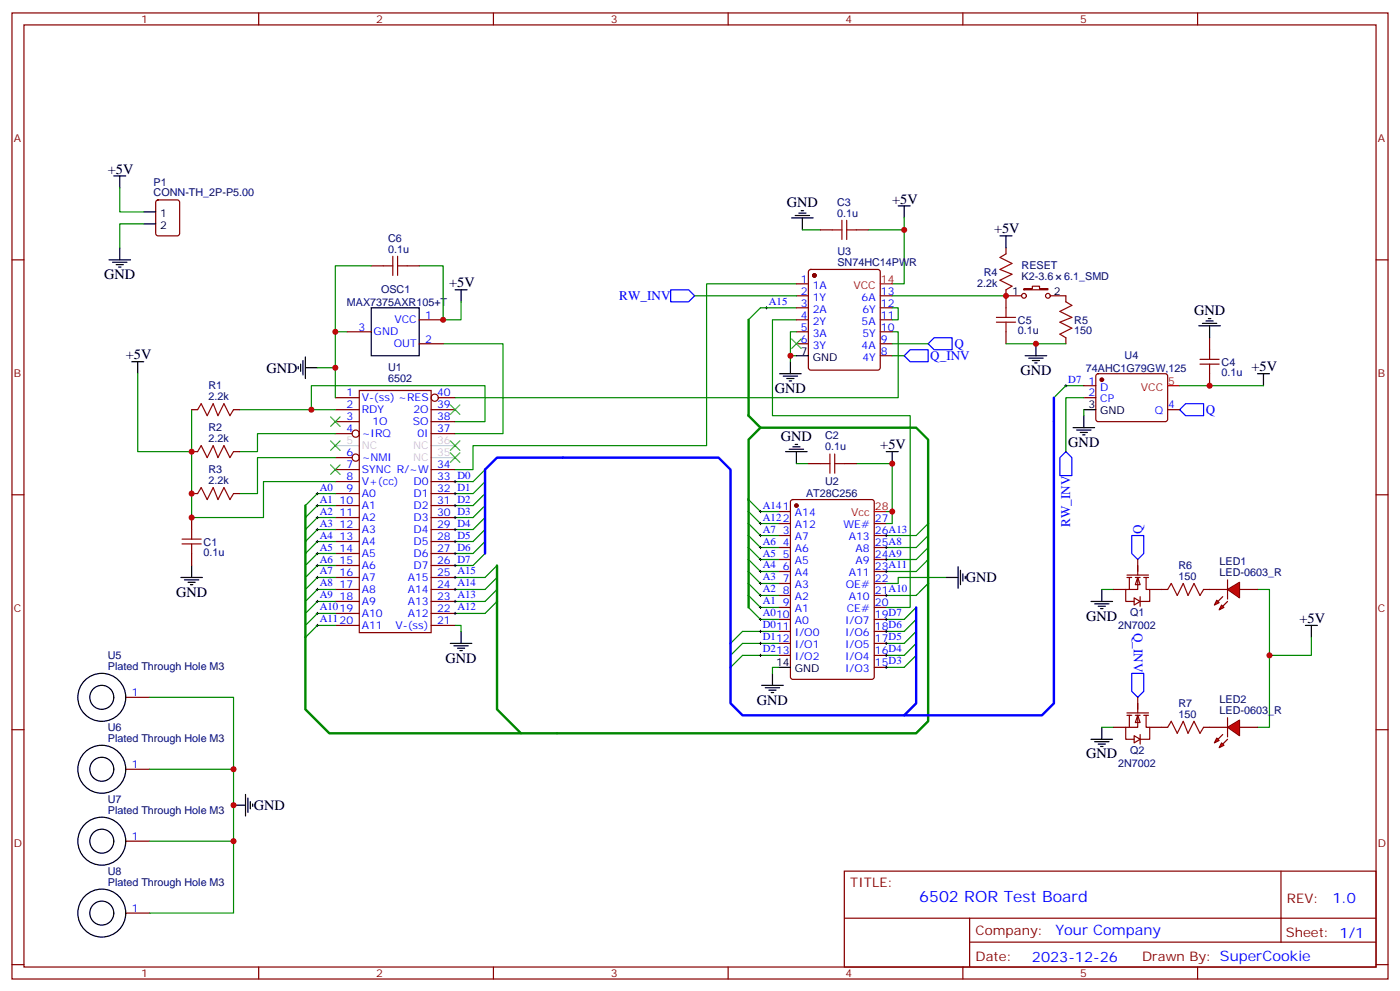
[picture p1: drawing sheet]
<svg xmlns="http://www.w3.org/2000/svg" width="412mm" height="292mm" viewBox="0 0 412 292" stroke-linecap="round" stroke-linejoin="round" font-family="sans-serif">
<g fill="none" stroke="#870000" stroke-width=".35">
<path d="M3.5 3.8h405.4v284.3h-405.4zM7.1 7.3h398.2v277.3h-398.2zM76.2 3.8v3.5M145.3 3.8v3.5M214.5 3.8v3.5M283.6 3.8v3.5M352.8 3.8v3.5M46.1 59l.5-.2h5.6l.7 .5v9.4l-.4 .7h-5.9l-.7-.4v-9.5zM3.5 76.5h3.6M238.4 79.5l.4-.2h19.8l.5 .2 .2 .5v28.2l-.2 .5-.5 .2h-19.8l-.5-.2-.2-.5v-28.2zM241.7 67.7h3.5M252.2 67.7h3.6"/>
<path d="M296.3 73v1.7M405.3 76.5h3.6M234.6 83.5h3.5M234.6 87.1h3.5M234.6 90.6h3.5M234.6 94.1h3.5M234.6 97.6h3.5M259.3 87.1h3.5M259.3 90.6h3.5M259.3 94.1h3.5M259.3 97.6h3.5M296.3 87.1h4.6"/>
<path d="M296.3 85.3v5.3M296.3 97.6v3.6M301.6 84.9h2.5v-.7h2.1v.7h2.5v.4h-7.1zM309.4 87.1h4.6v1.7M314 99.4v1.8M356.3 99.4v3.5M98.8 117.1h7M105.8 114.9h21.2v71.3h-21.2zM129.1 117.1h5M234.6 101.2h3.5M259.3 101.2h3.5M259.3 104.7h3.5"/>
<path d="M319.3 117.1h3.5M319.3 113.5h3.5M323 110.2l.5-.2 20 .1 .5 .6-.1 13-.6 .4-20.1-.1-.4-.6v-12.7zM356.3 110v3.5M56.4 120.6h1.8M56.4 132.9h1.8M68.8 120.6h1.8M68.8 132.9h1.8M98.8 120.6h7M98.8 124.1h7M98.8 127.6h4.9M98.8 134.7h4.9"/>
<path d="M98.8 138.2h7M127 120.6h7.1M127 124.1h7.1M127 127.6h7.1M127 138.2h7.1M238.1 136.5h3.6M248.7 136.5h3.5M344 120.6h3.5M3.5 145.6h3.6M56.4 145.3h1.8M56.4 152.3v3.6M68.8 145.3h1.8"/>
<path d="M98.8 141.7h7M98.8 145.3h7M98.8 148.8h7M98.8 152.3h7M98.8 155.9h7M98.8 159.4h7M127 141.7h7.1M127 145.3h7.1M127 148.8h7.1M127 152.3h7.1M127 155.9h7.1M127 159.4h7.1"/>
<path d="M229.3 150.6h3.5M229.3 154.1h3.5M229.3 157.6h3.5M233.1 147.2l.4-.2h23.3l.7 .5v51.7l-.4 .7-23.6 .1-.6-.5-.1-51.8zM257.5 154.1h3.6M257.5 157.6h3.6M405.3 145.6h3.6M56.4 162.9v3.5M98.8 162.9h7M98.8 166.4h7M98.8 170h7M98.8 173.5h7"/>
<path d="M98.8 177h7M127 162.9h7.1M127 166.4h7.1M127 170h7.1M127 173.5h7.1M127 177h7.1M229.3 161.1h3.5M229.3 164.7h3.5M229.3 168.2h3.5M229.3 171.7h3.5M229.3 175.3h3.5M229.3 178.8h3.5"/>
<path d="M257.5 161.1h3.6M257.5 164.7h3.6M257.5 168.2h3.6M257.5 171.7h3.6M257.5 175.3h3.6M257.5 178.8h3.6M98.8 180.6h7M98.8 184.1h7M127 180.6h7.1M127 184.1h7.1M229.3 182.3h3.5M229.3 185.8h3.5"/>
<path d="M229.3 189.4h3.5M229.3 192.9h3.5M257.5 182.3h3.6M257.5 185.8h3.6M257.5 189.4h3.6M257.5 192.9h3.6M257.5 196.4h3.6M3.5 214.8h3.6M405.3 214.8h3.6M248.7 256.4h156.6v28.2h-156.6zM377.3 256.4v20.9M248.7 270.2h156.5"/>
<path d="M285.6 277.3h119.6M285.6 270.2v14.2M3.5 283.9h3.6M76.2 284.6v3.5M145.3 284.6v3.5M214.5 284.6v3.5M283.6 284.6v3.5M352.8 284.6v3.5M405.3 283.9h3.6"/>
<circle cx="301.6" cy="87.1" r=".71"/>
<circle cx="308.7" cy="87.1" r=".71"/>
<circle cx="128.1" cy="117.1" r="1.06"/>
<circle cx="104.8" cy="134.7" r="1.06"/>
<circle cx="104.8" cy="127.6" r="1.06"/>
</g>
<path d="M98.8 131.2h7M127 131.2h7.1M127 134.7h7.1" fill="none" stroke="#ccc" stroke-width=".35"/>
<g fill="none" stroke="#000" stroke-width=".35">
<path d="M33.5 51.8h3.5M35.3 51.8v3.5M32.1 76.5h6.4M33.2 77.2h4.2M34.2 77.9h2.1M34.9 78.6h.7M35.3 73v3.5M42.3 62.4h3.6M42.3 65.9h3.6M233.2 64.1h6.3M234.2 63.4h4.3M235.3 62.7h2.1"/>
<path d="M236 62h.7M236.4 64.1v3.6M264.6 60.6h3.5M266.3 60.6v3.5M294.6 69.4h3.5M296.3 69.4v3.6M134.1 85.3h3.5M135.8 85.3v3.5M353.1 95.9h6.4M354.2 95.2h4.2M355.2 94.5h2.2M356 93.8h.7"/>
<path d="M356.3 95.9v3.5M38.8 106.5h3.5M40.6 106.5v3.5M87.8 107.9v.7M88.5 107.2v2.1M89.3 106.1v4.2M90 108.2h3.5M90 105.1v6.3M229.7 110h6.3M230.7 110.7h4.2M231.8 111.4h2.1M232.5 112.1h.7"/>
<path d="M232.8 106.5v3.5M234.6 104.7h3.5M302 104.7h6.3M303 105.4h4.3M304.1 106.1h2.1M304.8 106.8h.7M305.2 101.2v3.5M370.4 110h3.5M372.2 110v3.5M231.4 132.9h6.4M232.5 132.2h4.2M233.5 131.5h2.2"/>
<path d="M234.2 130.8h.7M234.6 132.9v3.6M261.1 132.9h3.5M262.8 132.9v3.6M316.1 125.9h6.3M317.1 126.6h4.3M318.2 127.3h2.1M318.9 128h.7M319.3 122.3v3.6M319.3 120.6h3.5M53.3 170h6.3M54.3 170.7h4.3"/>
<path d="M55.4 171.4h2.1M56.1 172.1h.7M56.4 166.4v3.6M278.7 170h3.5M282.2 166.8v6.3M282.9 167.9v4.2M283.6 168.9v2.1M284.3 169.6v.7M321.4 177h6.3M322.4 177.7h4.3M323.5 178.4h2.1M324.2 179.1h.7"/>
<path d="M324.6 173.5v3.5M132.6 189.4h6.4M133.7 190.1h4.2M134.8 190.8h2.1M135.5 191.5h.7M135.8 185.8v3.6M227.5 198.2v3.5M229.3 196.4h3.5M384.5 184.1h3.6M386.3 184.1v3.5M224.4 201.7h6.3M225.4 202.4h4.3"/>
<path d="M226.5 203.1h2.1M227.2 203.8h.7M321.4 217.6h6.3M322.4 218.3h4.3M323.5 219h2.1M324.2 219.7h.7M324.6 214.1v3.5"/>
</g>
<g fill="none" stroke="#008700" stroke-width=".35">
<path d="M35.3 55.3v7.1h7M42.3 65.9h-7v7.1M236.4 67.7h5.3M266.3 64.1v3.6h-10.5M266.3 67.7v15.8h-3.5M102.3 97.6h-3.5v10.6M204.6 87.1h30M234.6 83.5h-26.5v47.7h-68.8v7h-5.2M234.6 94.1h-7.1v28.2h40.6v56.5h-7M234.6 97.6h-1.8v7.1M234.6 90.6h-10.6l-3.5 3.5M262.8 97.6h1.8v19.5h-130.5"/>
<path d="M262.8 90.6h1.8v3.5h-1.8M262.8 87.1h33.5M40.6 110v22.9h15.8v-12.3M93.5 108.2h5.3v8.9M130.5 101.2h17.7v26.4h-14.1M234.6 104.7h-1.8v1.8M262.8 104.7h3.5M262.8 101.2h10.6M296.3 101.2h17.7M319.3 117.1h-5.3v15.8M319.3 113.5h-5.3l-3.6 3.6M347.5 113.5h24.7"/>
<path d="M56.4 132.9v19.4h21.2v-10.6h21.2M70.6 120.6h28.2M91.7 120.6v-7.1h51.2v10.6h-8.8M98.8 127.6h-23v5.3h-5.2M98.8 134.7h-23v10.6h-5.2M142.9 138.2l-3.6 3.5h-5.2M234.6 136.5h3.5M252.2 136.5h10.6v14.1h-1.7M319.3 120.6v1.7M98.8 145.3h-5.3l-3.5 3.5M98.8 148.8h-5.3l-3.5 3.5M98.8 152.3h-5.3l-3.5 3.6"/>
<path d="M98.8 155.9h-5.3l-3.5 3.5M98.8 159.4h-5.3l-3.5 3.5M142.9 141.7l-3.6 3.6h-5.2M142.9 145.3l-3.6 3.5h-5.2M142.9 148.8l-3.6 3.5h-5.2M142.9 152.3l-3.6 3.6h-5.2M142.9 155.9l-3.6 3.5h-5.2M142.9 159.4l-3.6 3.5h-5.2M220.5 147l3.5 3.6h5.3M220.5 150.6l3.5 3.5h5.3M220.5 154.1l3.5 3.5h5.3M220.5 157.6l3.5 3.5h5.3"/>
<path d="M262.8 150.6v3.5h-1.7M273.4 154.1l-3.5 3.5h-8.8M273.4 157.6l-3.5 3.5h-8.8M98.8 162.9h-5.3l-3.5 3.5M98.8 166.4h-5.3l-3.5 3.6M98.8 170h-5.3l-3.5 3.5M98.8 173.5h-5.3l-3.5 3.5M98.8 177h-5.3l-3.5 3.6M142.9 162.9l-3.6 3.5h-5.2M146.4 166.4l-3.5 3.6h-8.8M146.4 170l-3.5 3.5h-8.8M146.4 173.5l-3.5 3.5h-8.8"/>
<path d="M146.4 177l-3.5 3.6h-8.8M220.5 178.8l3.5 3.5h5.3M220.5 175.3l3.5 3.5h5.3M220.5 171.7l3.5 3.6h5.3M220.5 168.2l3.5 3.5h5.3M220.5 164.7l3.5 3.5h5.3M220.5 161.1l3.5 3.6h5.3M269.9 178.8l-3.6 3.5h-5.2M273.4 171.7l-3.5 3.6h-8.8M273.4 164.7l-3.5 3.5h-8.8M273.4 161.1l-3.5 3.6h-8.8M278.7 170h-14.1v1.7h-3.5"/>
<path d="M324.6 173.5h3.5M370.4 173.5h3.5v40.6h-3.5M98.8 180.6h-5.3l-3.5 3.5M98.8 184.1h-5.3l-3.5 3.5M134.1 184.1h1.7v1.7M229.3 196.4h-1.8v1.8M229.3 192.9h-10.6l-3.5 3.5M229.3 189.4h-10.6l-3.5 3.5M229.3 185.8h-10.6l-3.5 3.6M269.9 189.4l-3.6 3.5h-5.2M269.9 185.8l-3.6 3.6h-5.2M269.9 182.3l-3.6 3.5h-5.2"/>
<path d="M269.9 192.9l-3.6 3.5h-5.2M386.3 187.6v5.3h-12.4M324.6 214.1h3.5"/>
</g>
<g fill="none" stroke="#3c3" stroke-width=".35">
<path d="M233.2 99.8l2.8 2.8M236 99.8l-2.8 2.8M132.6 119.2l2.9 2.8M135.5 119.2l-2.9 2.8M97.4 129.8l2.8 2.8M97.4 136.8l2.8 2.8M97.4 122.7l2.8 2.8M100.2 129.8l-2.8 2.8M100.2 136.8l-2.8 2.8M100.2 122.7l-2.8 2.8M132.6 133.3l2.9 2.8M132.6 129.8l2.9 2.8"/>
<path d="M135.5 133.3l-2.9 2.8M135.5 129.8l-2.9 2.8"/>
</g>
<g fill="none" stroke="#000" stroke-width=".29">
<path d="M225.4 90.6h.7M225.8 90.2v.7M313.6 113.5h.7M314 113.2v.7M93.1 145.3h.7M93.1 148.8h.7M93.1 152.3h.7M93.1 155.9h.7M93.1 159.4h.7M93.5 144.9v.7M93.5 148.4v.8M93.5 152v.7"/>
<path d="M93.5 155.5v.7M93.5 159v.7M133.7 145.3h.7M133.7 148.8h.7M133.7 152.3h.7M133.7 155.9h.7M133.7 159.4h.7M133.7 141.7h.7M134.1 141.4v.7M134.1 144.9v.7M134.1 148.4v.8M134.1 152v.7"/>
<path d="M134.1 155.5v.7M134.1 159v.7M223.7 157.6h.7M223.7 154.1h.7M223.7 150.6h.7M224 150.2v.7M224 153.7v.7M224 157.3v.7M260.7 157.6h.7M261.1 157.3v.7M93.1 162.9h.7M93.1 166.4h.7"/>
<path d="M93.1 170h.7M93.1 173.5h.7M93.1 177h.7M93.5 162.6v.7M93.5 166.1v.7M93.5 169.6v.7M93.5 173.1v.7M93.5 176.7v.7M133.7 162.9h.7M133.7 166.4h.7M133.7 170h.7M133.7 173.5h.7"/>
<path d="M133.7 177h.7M134.1 162.6v.7M134.1 166.1v.7M134.1 169.6v.7M134.1 173.1v.7M134.1 176.7v.7M223.7 178.8h.7M223.7 175.3h.7M223.7 171.7h.7M223.7 168.2h.7M223.7 164.7h.7M223.7 161.1h.7"/>
<path d="M224 160.8v.7M224 164.3v.7M224 167.9v.7M224 171.4v.7M224 174.9v.7M224 178.4v.7M260.7 175.3h.7M260.7 168.2h.7M260.7 164.7h.7M260.7 161.1h.7M261.1 160.8v.7M261.1 164.3v.7"/>
<path d="M261.1 167.9v.7M261.1 174.9v.7M93.1 180.6h.7M93.1 184.1h.7M93.5 180.2v.7M93.5 183.7v.7M133.7 180.6h.7M134.1 180.2v.7M223.7 185.8h.7M223.7 189.4h.7M223.7 192.9h.7M223.7 182.3h.7"/>
<path d="M224 182v.7M224 185.5v.7M224 189v.7M224 192.5v.8M260.7 185.8h.7M260.7 189.4h.7M260.7 192.9h.7M260.7 196.4h.7M260.7 182.3h.7M261.1 182v.7M261.1 185.5v.7M261.1 189v.7"/>
<path d="M261.1 192.5v.8M261.1 196.1v.7"/>
</g>
<path d="M310.4 117.1v89.9l-3.5 3.5h-40.6M142.9 162.9v-24.7l3.5-3.5h65.3l3.5 3.5v68.8l3.5 3.5h47.6l3.6-3.5v-28.2" fill="none" stroke="#00f" stroke-width=".71"/>
<path d="M220.5 94.1v28.2l3.5 3.6M90 148.8v60l7 7h172.9l3.5-3.5v-82.9l-3.5-3.5h-45.9l-3.5 3.5v49.4M146.4 166.4v42.4l7.1 7" fill="none" stroke="#008700" stroke-width=".71"/>
<g fill="#870000" stroke="#870000" stroke-width=".35">
<circle cx="234.6" cy="148.8" r=".53"/>
<circle cx="239.9" cy="81.1" r=".53"/>
<circle cx="324.6" cy="111.8" r=".53"/>
</g>
<path d="M259.3 83.5h3.5M344 113.5h3.5M257.5 150.6h3.6" fill="none" stroke="#f00" stroke-width=".35"/>
<path d="M197.6 85.3h5.2l1.8 1.8-1.8 1.7h-5.2zM266.3 104.7l1.8-1.8h5.3v3.6h-5.3zM273.4 101.2l1.8-1.8h5.3v3.5h-5.3zM349.2 118.8h5.3v3.5h-5.3l-1.7-1.7zM314 132.9l1.7 1.8v5.3h-3.5v-5.3zM333.4 157.6h3.5v5.3l-1.8 1.8-1.7-1.8zM333.4 198.2h3.5v5.3l-1.8 1.7-1.7-1.7z" fill="none" stroke="#00f" stroke-width=".35"/>
<g fill="none" stroke="#a10000" stroke-width=".35">
<path d="M245.2 67.7h2.8M248 64.8v5.7M249.4 67.7h2.8M249.4 64.8v5.7M296.3 74.7l-1.7 1.1 3.5 1.7-3.5 1.8 3.5 1.4-3.5 1.8 3.5 1.7-1.8 1.1M293.5 93.4h5.7M293.5 94.8h5.7M296.3 90.6v2.8M296.3 94.8v2.8M314 88.8l1.7 1.1-3.5 1.8 3.5 1.7-3.5 1.4 3.5 1.8-3.5 1.8 1.8 1M353.5 105.8h5.6M353.5 107.2h5.6"/>
<path d="M356.3 102.9v2.9M356.3 107.2v2.8M58.2 120.6l1.1-1.8 1.7 3.5 1.8-3.5 1.4 3.5 1.8-3.5 1.7 3.5 1.1-1.7M58.2 132.9l1.1-1.7 1.7 3.5 1.8-3.5 1.4 3.5 1.8-3.5 1.7 3.5 1.1-1.8M241.7 136.5h2.8M244.5 133.6v5.7M245.9 136.5h2.8M245.9 133.6v5.7M53.6 158.7h5.7M56.4 155.9v2.8M58.2 145.3l1.1-1.8 1.7 3.5 1.8-3.5 1.4 3.5 1.8-3.5 1.7 3.5 1.1-1.7M53.6 160.1h5.7"/>
<path d="M56.4 160.1v2.8"/>
</g>
<g fill="#fff" stroke="#870000" stroke-width=".35">
<path d="M335.1 170l.7 2.1h-1.4z"/>
<path d="M334.1 176l1.7 1-1.7 1.1z"/>
</g>
<path d="M328.1 173.5h3.5M332 169.3h6.3M332 170h1.4M332.7 170v3.5M334.4 170h1.4M335.1 170v3.5h-3.5v3.5h2.5M335.1 164.7v4.6M335.8 175.6v2.8M336.9 170h1.4M337.6 170v3.5h1.1v3.5h-2.9M338.7 173.5h3.5" fill="none" stroke="#870000" stroke-width=".35"/>
<g fill="#fff" stroke="#870000" stroke-width=".35">
<path d="M335.1 210.5l.7 2.2h-1.4z"/>
<path d="M334.1 216.5l1.7 1.1-1.7 1.1z"/>
</g>
<path d="M328.1 214.1h3.5M332 209.8h6.3M332 210.5h1.4M332.7 210.5v3.6M334.4 210.5h1.4M335.1 210.5v3.6h-3.5v3.5h2.5M335.1 205.2v4.6M335.8 216.2v2.8M336.9 210.5h1.4M337.6 210.5v3.6h1.1v3.5h-2.9M338.7 214.1h3.5" fill="none" stroke="#870000" stroke-width=".35"/>
<g fill="#f00" stroke="#870000" stroke-width=".35">
<path d="M361.6 173.5l3.5-2.1v4.6z"/>
<path d="M361.6 170.7v5.6z"/>
</g>
<g fill="#870000" stroke="#870000" stroke-width=".35">
<path d="M361.6 177l-1.4 1.4z"/>
<path d="M360.2 175.6l-1.4 1.4z"/>
</g>
<g fill="#f00" stroke="#870000" stroke-width=".35">
<path d="M359.8 178.1l.7 .7-1.4 .7z"/>
<path d="M358.4 176.7l.7 .7-1.4 .7z"/>
</g>
<path d="M356.3 173.5h5.3M365.1 173.5h5.3" fill="none" stroke="#870000" stroke-width=".35"/>
<g fill="#f00" stroke="#870000" stroke-width=".35">
<path d="M361.6 214.1l3.5-2.2v4.6z"/>
<path d="M361.6 211.2v5.7z"/>
</g>
<g fill="#870000" stroke="#870000" stroke-width=".35">
<path d="M361.6 217.6l-1.4 1.4z"/>
<path d="M360.2 216.2l-1.4 1.4z"/>
</g>
<g fill="#f00" stroke="#870000" stroke-width=".35">
<path d="M359.8 218.7l.7 .7-1.4 .7z"/>
<path d="M358.4 217.2l.7 .7-1.4 .8z"/>
</g>
<g fill="none" stroke="#870000" stroke-width=".35">
<path d="M109.4 78.2h3.5M119.9 78.2h3.6M102.3 97.6h7.1M123.5 94.1h7M123.5 101.2h7M342.2 173.5h1.8M354.5 173.5h1.8M37 205.2h7.1M342.2 214.1h1.8M354.5 214.1h7.1M365.1 214.1h5.3M37 226.4h7.1"/>
<path d="M37 247.6h7.1M37 268.7h7.1"/>
</g>
<path d="M112.9 78.2h2.8M115.7 75.4v5.7M117.1 78.2h2.8M117.1 75.4v5.7M344 173.5l1-1.8 1.8 3.6 1.7-3.6 1.5 3.6 1.7-3.6 1.8 3.6 1-1.8M344 214.1l1-1.8 1.8 3.5 1.7-3.5 1.5 3.5 1.7-3.5 1.8 3.5 1-1.7" fill="none" stroke="#a10000" stroke-width=".35"/>
<g fill="none" stroke="#000" stroke-width=".35">
<path d="M109.4 90.6h14.1v14.1h-14.1zM68.8 237h3.5M72.3 233.8v6.4M73 234.9v4.2M73.7 235.9v2.2M74.4 236.6v.7"/>
<circle cx="30" cy="205.2" r="7.1"/>
<circle cx="30" cy="205.2" r="3.5"/>
<circle cx="30" cy="226.4" r="7.1"/>
<circle cx="30" cy="226.4" r="3.5"/>
<circle cx="30" cy="247.6" r="7.1"/>
<circle cx="30" cy="247.6" r="3.5"/>
<circle cx="30" cy="268.7" r="7.1"/>
<circle cx="30" cy="268.7" r="3.5"/>
</g>
<path d="M109.4 78.2h-10.6v19.4M123.5 78.2h7v15.9h5.3v-5.3M44.1 205.2h24.7v42.4h-24.7M44.1 226.4h24.7M68.8 247.6v21.1h-24.7" fill="none" stroke="#008700" stroke-width=".35"/>
<g fill="#c00">
<circle cx="56.4" cy="132.9" r=".88"/>
<circle cx="91.7" cy="120.6" r=".88"/>
<circle cx="266.3" cy="67.7" r=".88"/>
<circle cx="262.8" cy="136.5" r=".88"/>
<circle cx="262.8" cy="150.6" r=".88"/>
<circle cx="98.8" cy="108.2" r=".88"/>
<circle cx="373.9" cy="192.9" r=".88"/>
<circle cx="56.4" cy="145.3" r=".88"/>
<circle cx="56.4" cy="152.3" r=".88"/>
<circle cx="232.8" cy="104.7" r=".88"/>
<circle cx="296.3" cy="87.1" r=".88"/>
<circle cx="305.2" cy="101.2" r=".88"/>
<circle cx="356.3" cy="113.5" r=".88"/>
<circle cx="98.8" cy="97.6" r=".88"/>
<circle cx="130.5" cy="94.1" r=".88"/>
<circle cx="68.8" cy="237" r=".88"/>
<circle cx="68.8" cy="226.4" r=".88"/>
<circle cx="68.8" cy="247.6" r=".88"/>
</g>
<text font-size="4.6" fill="#00f" x="270.8" y="265.4">6502 ROR Test Board</text>
<g font-size="4.2">
<text x="31.7" y="51.1">+5V</text>
<text x="262.8" y="59.9">+5V</text>
<text x="231.8" y="60.9">GND</text>
<text x="292.8" y="68.7">+5V</text>
<text x="30.7" y="82.1">GND</text>
<text x="132.3" y="84.6">+5V</text>
<text x="351.7" y="92.7">GND</text>
<text x="37" y="105.8">+5V</text>
<text x="78.5" y="109.7">GND</text>
<text x="300.6" y="110.3">GND</text>
<text x="368.7" y="109.3">+5V</text>
<text x="228.2" y="115.6">GND</text>
<text x="230" y="129.7">GND</text>
<text x="314.7" y="131.5">GND</text>
<text x="259.3" y="132.2">+5V</text>
<text x="284.5" y="171.4">GND</text>
<text x="51.9" y="175.6">GND</text>
<text x="320" y="182.7">GND</text>
<text x="382.8" y="183.4">+5V</text>
<text x="131.2" y="195">GND</text>
<text x="223" y="207.4">GND</text>
<text x="320" y="223.2">GND</text>
<text x="74.8" y="238.4">GND</text>
</g>
<g font-size="4.2" fill="#00f">
<text x="392.5" y="265.7">1.0</text>
<text x="310.9" y="275.2">Your Company</text>
<text x="304" y="283">2023-12-26</text>
</g>
<g font-size="3.9" fill="#00f">
<text x="182.4" y="88.3">RW_INV</text>
<text x="274" y="106">Q_INV</text>
<text x="281.2" y="102.5">Q</text>
<text x="355.2" y="121.7">Q</text>
<text x="315.2" y="155.1" transform="rotate(-90 315.2 155.1)">RW_INV</text>
<text x="336.4" y="157.2" transform="rotate(-90 336.4 157.2)">Q</text>
<text x="334" y="186.2" transform="rotate(90 334 186.2)">Q_INV</text>
</g>
<g font-size="3.9" fill="#800">
<text x="250.5" y="261">TITLE:</text>
<text x="379.1" y="265.7">REV:</text>
<text x="287.4" y="275.2">Company:</text>
<text x="378.7" y="275.8">Sheet: 1/1</text>
<text x="287.4" y="282.9">Date:</text>
<text x="336.4" y="282.9">Drawn By: SuperCookie</text>
</g>
<g font-size="3.2" fill="#800">
<text x="41.6" y="6.8">1</text>
<text x="110.8" y="6.8">2</text>
<text x="179.9" y="6.8">3</text>
<text x="249.1" y="6.8">4</text>
<text x="318.2" y="6.8">5</text>
<text x="4.1" y="41.9">A</text>
<text x="405.9" y="41.9">A</text>
<text x="4.1" y="111.1">B</text>
<text x="405.9" y="111.1">B</text>
<text x="4.1" y="180.2">C</text>
<text x="405.9" y="180.2">C</text>
<text x="4.1" y="249.3">D</text>
<text x="405.9" y="249.3">D</text>
<text x="41.6" y="287.6">1</text>
<text x="110.8" y="287.6">2</text>
<text x="179.9" y="287.6">3</text>
<text x="249.1" y="287.6">4</text>
<text x="318.2" y="287.6">5</text>
</g>
<g font-size="3.2" fill="#000080">
<text x="45.3" y="57.8">CONN-TH_2P-P5.00</text>
<text x="45.3" y="54.6">P1</text>
<text x="246.6" y="63.8">0.1u</text>
<text x="246.6" y="60.6">C3</text>
<text x="114.3" y="71.2">C6</text>
<text x="114.3" y="74.4">0.1u</text>
<text x="246.7" y="75.1">U3</text>
<text x="246.7" y="78.2">SN74HC14PWR</text>
<text x="289.8" y="81.2">R4</text>
<text x="300.9" y="82.4">K2-3.6</text>
<text x="300.9" y="79.3">RESET</text>
<text x="313.5" y="82.4">6.1_SMD</text>
<text x="102.2" y="89.9">MAX7375AXR105+T</text>
<text x="112.3" y="86.2">OSC1</text>
<text x="287.9" y="84.3">2.2k</text>
<text x="299.9" y="95.3">C5</text>
<text x="316.4" y="95.3">R5</text>
<text x="299.9" y="98.4">0.1u</text>
<text x="316.4" y="98.4">150</text>
<text x="331.3" y="105.6">U4</text>
<text x="359.8" y="107.6">C4</text>
<text x="114.3" y="112.5">6502</text>
<text x="114.3" y="109.3">U1</text>
<text x="319.9" y="109.3">74AHC1G79GW,125</text>
<text x="359.8" y="110.8">0.1u</text>
<text x="61.4" y="117.8">2.2k</text>
<text x="61.4" y="114.5">R1</text>
<text x="61.4" y="130.1">2.2k</text>
<text x="61.4" y="126.9">R2</text>
<text x="243.1" y="129.3">C2</text>
<text x="243.1" y="132.6">0.1u</text>
<text x="61.4" y="142.5">2.2k</text>
<text x="61.4" y="139.2">R3</text>
<text x="243.1" y="142.7">U2</text>
<text x="237.5" y="146.4">AT28C256</text>
<text x="60" y="160.6">C1</text>
<text x="60" y="163.7">0.1u</text>
<text x="347.1" y="167.4">R6</text>
<text x="359.2" y="166.4">LED1</text>
<text x="347.1" y="170.7">150</text>
<text x="359.2" y="169.6">LED-0603_R</text>
<text x="329.4" y="185.2">2N7002</text>
<text x="332.9" y="181.4">Q1</text>
<text x="31.8" y="197.1">Plated Through Hole M3</text>
<text x="31.8" y="194">U5</text>
<text x="347.1" y="208">R7</text>
<text x="359.2" y="207">LED2</text>
<text x="31.8" y="215.1">U6</text>
<text x="347.1" y="211.2">150</text>
<text x="359.2" y="210.2">LED-0603_R</text>
<text x="31.8" y="218.3">Plated Through Hole M3</text>
<text x="329.4" y="225.8">2N7002</text>
<text x="332.9" y="222">Q2</text>
<text x="31.8" y="239.5">Plated Through Hole M3</text>
<text x="31.8" y="236.3">U7</text>
<text x="31.8" y="257.5">U8</text>
<text x="31.8" y="260.6">Plated Through Hole M3</text>
</g>
<g font-size="3.2">
<text x="47.2" y="63.8">1</text>
<text x="47.2" y="67.3">2</text>
<text x="298.2" y="86.7">1</text>
<text x="310.4" y="86.7">2</text>
<text x="235.9" y="104.4">7</text>
<text x="239.4" y="106.1">GND</text>
<text x="320.6" y="120.2">3</text>
<text x="324.1" y="122">GND</text>
<text x="228.6" y="196.1">14</text>
<text x="234.1" y="197.8">GND</text>
</g>
<g font-size="3.2" fill="#00f">
<text x="235.9" y="83.2">1</text>
<text x="226.5" y="89.7">A15</text>
<text x="235.9" y="86.7">2</text>
<text x="239.4" y="84.9">1A</text>
<text x="239.4" y="88.5">1Y</text>
<text x="253.8" y="88.5">6A</text>
<text x="259.5" y="86.7">13</text>
<text x="116.2" y="95.2">VCC</text>
<text x="125.2" y="93.8">1</text>
<text x="235.9" y="90.2">3</text>
<text x="235.9" y="93.8">4</text>
<text x="239.4" y="92">2A</text>
<text x="239.4" y="95.5">2Y</text>
<text x="253.8" y="95.5">5A</text>
<text x="254" y="92">6Y</text>
<text x="259.5" y="93.8">11</text>
<text x="259.5" y="90.2">12</text>
<text x="105.6" y="97.3">3</text>
<text x="110.1" y="98.7">GND</text>
<text x="125.2" y="100.8">2</text>
<text x="235.9" y="97.3">5</text>
<text x="235.9" y="100.8">6</text>
<text x="239.4" y="99.1">3A</text>
<text x="254" y="99.1">5Y</text>
<text x="259.5" y="100.8">9</text>
<text x="259.5" y="97.3">10</text>
<text x="116" y="102.2">OUT</text>
<text x="239.4" y="102.6">3Y</text>
<text x="253.8" y="102.6">4A</text>
<text x="254" y="106.1">4Y</text>
<text x="259.5" y="104.4">8</text>
<text x="314.7" y="112.6">D7</text>
<text x="320.6" y="113.2">1</text>
<text x="102.1" y="116.7">1</text>
<text x="106.5" y="118.1">V-(ss) ~RES</text>
<text x="128.8" y="116.7">40</text>
<text x="320.6" y="116.7">2</text>
<text x="324.1" y="114.9">D</text>
<text x="324.1" y="118.5">CP</text>
<text x="102.1" y="120.2">2</text>
<text x="102.1" y="123.8">3</text>
<text x="106.5" y="121.6">RDY</text>
<text x="109.7" y="125.2">1O</text>
<text x="121.6" y="125.2">SO</text>
<text x="121.8" y="121.6">2O</text>
<text x="128.8" y="123.8">38</text>
<text x="128.8" y="120.2">39</text>
<text x="340.2" y="122">Q</text>
<text x="344.1" y="120.2">4</text>
<text x="102.1" y="127.3">4</text>
<text x="106.5" y="128.7">~IRQ</text>
<text x="122.9" y="128.7">0I</text>
<text x="128.8" y="127.3">37</text>
<text x="102.1" y="134.3">6</text>
<text x="102.1" y="137.9">7</text>
<text x="106.5" y="135.7">~NMI</text>
<text x="128.8" y="137.9">34</text>
<text x="102.1" y="141.4">8</text>
<text x="106.5" y="139.3">SYNC R/~W</text>
<text x="106.5" y="142.8">V+(cc)</text>
<text x="121.8" y="142.8">D0</text>
<text x="128.8" y="141.4">33 D0</text>
<text x="94.2" y="144.4">A0</text>
<text x="94.2" y="147.9">A1</text>
<text x="100" y="148.4">10</text>
<text x="102.1" y="144.9">9</text>
<text x="106.5" y="146.3">A0</text>
<text x="106.5" y="149.9">A1</text>
<text x="121.8" y="149.9">D2</text>
<text x="121.8" y="146.3">D1</text>
<text x="128.8" y="148.4">31 D2</text>
<text x="128.8" y="144.9">32 D1</text>
<text x="224.7" y="149.7">A141</text>
<text x="94.2" y="151.4">A2</text>
<text x="94.2" y="155">A3</text>
<text x="100" y="152">11</text>
<text x="100" y="155.5">12</text>
<text x="106.5" y="153.4">A2</text>
<text x="121.8" y="153.4">D3</text>
<text x="128.8" y="155.5">29 D4</text>
<text x="128.8" y="152">30 D3</text>
<text x="224.7" y="153.2">A122</text>
<text x="234.1" y="152">A14</text>
<text x="234.1" y="155.5">A12</text>
<text x="248.5" y="155.5">WE#</text>
<text x="257.7" y="153.7">27</text>
<text x="94.2" y="158.5">A4</text>
<text x="100" y="159">13</text>
<text x="106.5" y="156.9">A3</text>
<text x="106.5" y="160.4">A4</text>
<text x="121.8" y="160.4">D5</text>
<text x="121.8" y="156.9">D4</text>
<text x="128.8" y="159">28 D5</text>
<text x="224.7" y="160.3">A6</text>
<text x="224.7" y="156.7">A7</text>
<text x="230.6" y="157.3">3</text>
<text x="230.6" y="160.8">4</text>
<text x="234.1" y="159">A7</text>
<text x="250" y="159">A13</text>
<text x="257.7" y="160.8">25A8</text>
<text x="257.7" y="157.3">26A13</text>
<text x="94.2" y="162">A5</text>
<text x="94.2" y="165.6">A6</text>
<text x="100" y="162.6">14</text>
<text x="100" y="166.1">15</text>
<text x="106.5" y="164">A5</text>
<text x="106.5" y="167.5">A6</text>
<text x="121.8" y="167.5">D7</text>
<text x="121.8" y="164">D6</text>
<text x="128.8" y="166.1">26 D7</text>
<text x="128.8" y="162.6">27 D6</text>
<text x="224.7" y="167.3">A4</text>
<text x="224.7" y="163.8">A5</text>
<text x="230.6" y="164.3">5</text>
<text x="230.6" y="167.9">6</text>
<text x="234.1" y="162.6">A6</text>
<text x="234.1" y="166.1">A5</text>
<text x="252" y="166.1">A9</text>
<text x="252" y="162.6">A8</text>
<text x="257.7" y="167.9">23A11</text>
<text x="257.7" y="164.3">24A9</text>
<text x="94.2" y="169.1">A7</text>
<text x="94.2" y="172.6">A8</text>
<text x="100" y="169.6">16</text>
<text x="100" y="173.1">17</text>
<text x="106.5" y="171">A7</text>
<text x="120.1" y="171">A15</text>
<text x="128.8" y="173.1">24 A14</text>
<text x="128.8" y="169.6">25 A15</text>
<text x="224.7" y="170.9">A3</text>
<text x="230.6" y="171.4">7</text>
<text x="234.1" y="169.6">A4</text>
<text x="234.1" y="173.1">A3</text>
<text x="249.1" y="173.1">OE#</text>
<text x="250" y="169.6">A11</text>
<text x="257.7" y="171.4">22</text>
<text x="94.2" y="176.1">A9</text>
<text x="94.2" y="179.7">A1019</text>
<text x="100" y="176.7">18</text>
<text x="106.5" y="174.6">A8</text>
<text x="106.5" y="178.1">A9</text>
<text x="120.1" y="178.1">A13</text>
<text x="120.1" y="174.6">A14</text>
<text x="128.8" y="176.7">23 A13</text>
<text x="224.7" y="177.9">A1</text>
<text x="224.7" y="174.4">A2</text>
<text x="230.6" y="174.9">8</text>
<text x="230.6" y="178.4">9</text>
<text x="234.1" y="176.7">A2</text>
<text x="250" y="176.7">A10</text>
<text x="257.7" y="178.4">20</text>
<text x="257.7" y="174.9">21A10</text>
<text x="94.2" y="183.2">A1120</text>
<text x="106.5" y="181.6">A10</text>
<text x="106.5" y="185.1">A11</text>
<text x="116.5" y="185.1">V-(ss)</text>
<text x="120.1" y="181.6">A12</text>
<text x="128.8" y="183.7">21</text>
<text x="128.8" y="180.2">22 A12</text>
<text x="224.7" y="185">D011</text>
<text x="224.7" y="181.4">A010</text>
<text x="234.1" y="180.2">A1</text>
<text x="234.1" y="183.7">A0</text>
<text x="248.9" y="183.7">I/O7</text>
<text x="249.4" y="180.2">CE#</text>
<text x="257.7" y="185.5">18D6</text>
<text x="257.7" y="182">19D7</text>
<text x="224.7" y="188.5">D112</text>
<text x="234.1" y="187.3">I/O0</text>
<text x="234.1" y="190.8">I/O1</text>
<text x="248.9" y="190.8">I/O5</text>
<text x="248.9" y="187.3">I/O6</text>
<text x="257.7" y="189">17D5</text>
<text x="224.7" y="192">D213</text>
<text x="234.1" y="194.3">I/O2</text>
<text x="248.9" y="197.8">I/O3</text>
<text x="248.9" y="194.3">I/O4</text>
<text x="257.7" y="196.1">15D3</text>
<text x="257.7" y="192.5">16D4</text>
<text x="38.8" y="204.9">1</text>
<text x="38.8" y="226.1">1</text>
<text x="38.8" y="247.2">1</text>
<text x="38.8" y="268.4">1</text>
</g>
<g font-size="3.2" fill="#f00">
<text x="259.5" y="83.2">14</text>
<text x="251.4" y="84.9">VCC</text>
<text x="344.1" y="113.2">5</text>
<text x="336.1" y="114.9">VCC</text>
<text x="250.8" y="152">Vcc</text>
<text x="257.7" y="150.2">28</text>
</g>
<g font-size="3.2" fill="#ccc">
<text x="102.1" y="130.8">5</text>
<text x="128.8" y="130.8">36</text>
<text x="106.5" y="132.2">NC</text>
<text x="121.7" y="135.7">NC</text>
<text x="121.7" y="132.2">NC</text>
<text x="128.8" y="134.3">35</text>
</g>
</svg>
